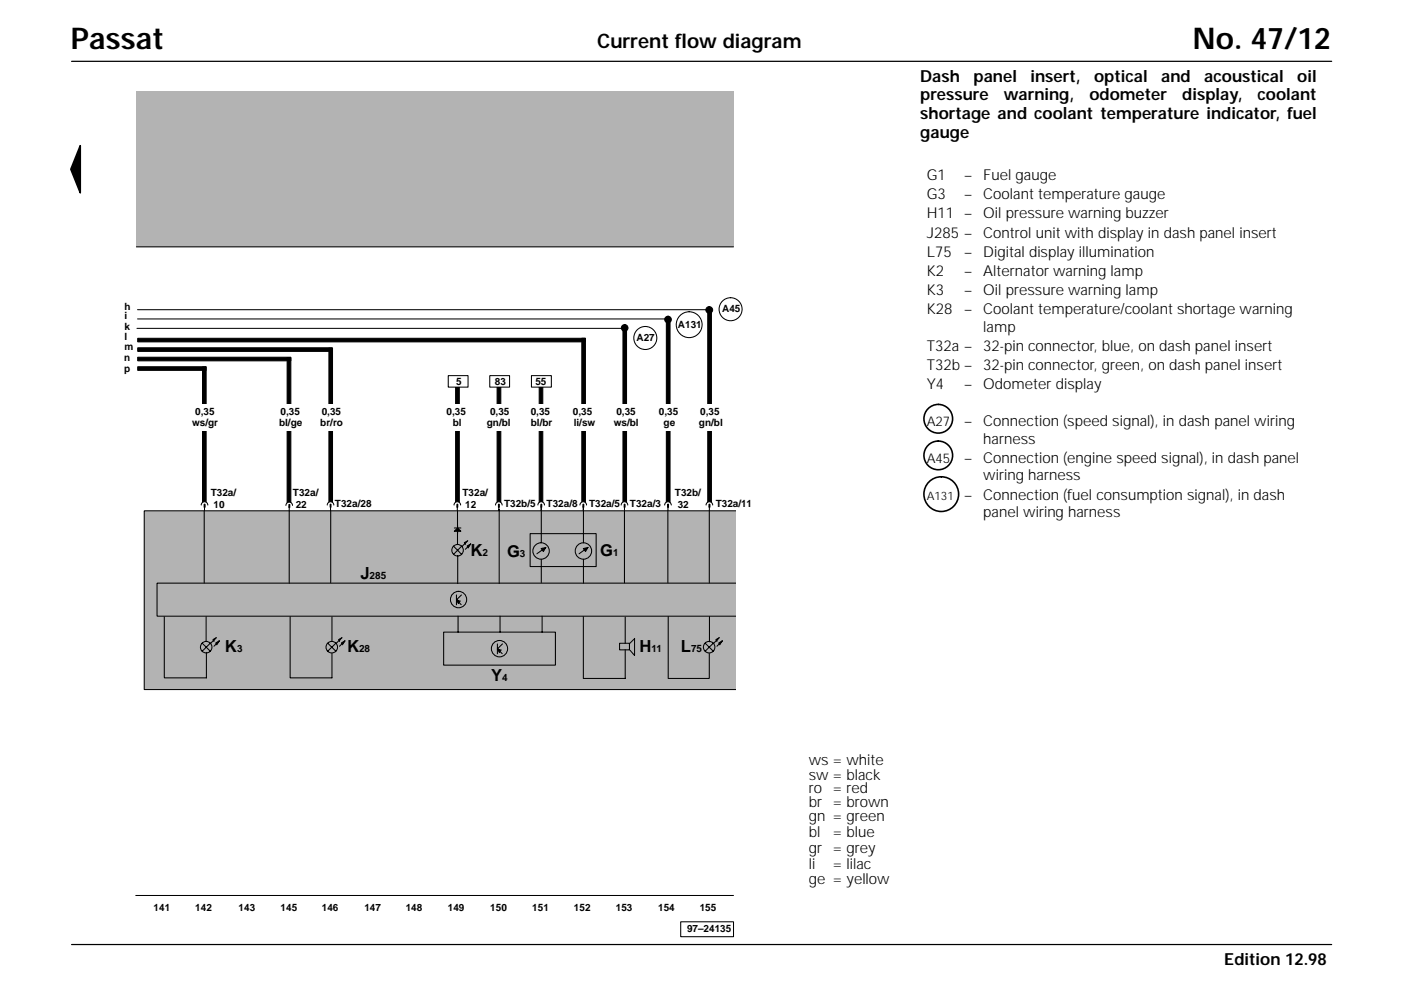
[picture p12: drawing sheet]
<svg xmlns="http://www.w3.org/2000/svg" width="297mm" height="210mm" viewBox="0 0 297 210" stroke-linecap="round" stroke-linejoin="round" font-family="sans-serif">
<path d="M28.9 19.4h126.6v32.9h-126.6z" fill-rule="evenodd" fill="#b3b3b3"/>
<path d="M28.9 52.3h126.6M28.8 189.9h126.7M144.3 195.4h11.2v3.2h-11.2z" fill="none" stroke="#000" stroke-width=".22"/>
<path d="M30.6 108.3h126.6v37.9h-126.6z" fill-rule="evenodd" fill="#b3b3b3"/>
<path d="M30.6 108.3h126.6v37.9h-126.6zM33.3 123.6h123.6v7h-123.6z" fill="none" stroke="#000" stroke-width=".22"/>
<path d="M156.2 107.4h1.9v40.8h-1.9z" fill-rule="evenodd" fill="#fff"/>
<g fill="#000" stroke="#000" stroke-width=".22">
<path d="M114.7 116.3l1-.2-.5 .8zM123.7 116.3l.9-.2-.5 .8zM96.8 127.2l.8 .2-.4 .6z"/>
<path d="M29.2 73.7h41.2v.8h-41.2z" fill-rule="evenodd"/>
<path d="M42.9 77.8h.8v28.9h-.8z" fill-rule="evenodd"/>
<path d="M60.9 75.8h.8v30.9h-.8z" fill-rule="evenodd"/>
<path d="M69.7 73.8h.8v32.8h-.8z" fill-rule="evenodd"/>
<path d="M96.6 80.2h.8v26.3h-.8z" fill-rule="evenodd"/>
<path d="M114.3 80.6h.8v26.1h-.8z" fill-rule="evenodd"/>
<path d="M123.4 71.7h.7v35h-.7z" fill-rule="evenodd"/>
<path d="M132.1 69.6h.7v37.1h-.7z" fill-rule="evenodd"/>
</g>
<g fill="none" stroke="#000" stroke-width=".22">
<path d="M43.3 108.3v15.3M114.8 107.6v7.4M114.8 118.6v4.9M115.2 116.9l.5-.8-1.9 1.3M123.7 107.4v7.6M123.7 118.6v5M124.2 116.9l.5-.8-1.9 1.3M132.4 108.3v15.3M96.8 126.1v2.1M96.8 127.2l1 1M96.8 127.2l.6 .2M97.8 126.1l-1 1.1"/>
<circle cx="114.7" cy="116.8" r="1.74"/>
<circle cx="123.7" cy="116.8" r="1.74"/>
<circle cx="97.2" cy="127.1" r="1.73"/>
</g>
<path d="M42.9 106.6a.7 .7 0 0 1 .7-.2 .7 .7 0 0 1 .5 .7h-1.4z" fill-rule="evenodd" fill="#fff"/>
<path d="M42.7 107.1a.7 .7 0 0 1 .7-.7 .7 .7 0 0 1 .7 .7M43.4 107.2v1.1" fill="none" stroke="#000" stroke-width=".22"/>
<path d="M43.3 106.9h.2v.7h-.2z" fill-rule="evenodd" fill="#000" stroke="#000" stroke-width=".22"/>
<path d="M131.9 106.6a.7 .7 0 0 1 .8-.2 .7 .7 0 0 1 .4 .7h-1.4z" fill-rule="evenodd" fill="#fff"/>
<path d="M131.7 107.1a.7 .7 0 0 1 .7-.7 .7 .7 0 0 1 .7 .7M132.4 107.2v1.1" fill="none" stroke="#000" stroke-width=".22"/>
<path d="M132.3 106.9h.2v.7h-.2z" fill-rule="evenodd" fill="#000" stroke="#000" stroke-width=".22"/>
<path d="M114.2 106.6a.7 .7 0 0 1 .8-.2 .7 .7 0 0 1 .4 .7h-1.4z" fill-rule="evenodd" fill="#fff"/>
<path d="M114 107.1a.7 .7 0 0 1 .7-.7 .7 .7 0 0 1 .7 .7M114.7 107.2v1.1" fill="none" stroke="#000" stroke-width=".22"/>
<path d="M114.7 106.9h.2v.7h-.2z" fill-rule="evenodd" fill="#000" stroke="#000" stroke-width=".22"/>
<path d="M123.2 106.6a.7 .7 0 0 1 .7-.2 .7 .7 0 0 1 .5 .7h-1.4z" fill-rule="evenodd" fill="#fff"/>
<path d="M112.4 113.1h14v7h-14zM123 107.1a.7 .7 0 0 1 .7-.7 .7 .7 0 0 1 .7 .7M123.7 107.2v1.1" fill="none" stroke="#000" stroke-width=".22"/>
<path d="M123.6 106.9h.2v.7h-.2z" fill-rule="evenodd" fill="#000" stroke="#000" stroke-width=".22"/>
<path d="M96.5 106.6a.7 .7 0 0 1 .7-.2 .7 .7 0 0 1 .5 .7h-1.4z" fill-rule="evenodd" fill="#fff"/>
<path d="M70.1 108.3v15.3M96.3 107.1a.7 .7 0 0 1 .7-.7 .7 .7 0 0 1 .7 .7M97 107.2v1.1" fill="none" stroke="#000" stroke-width=".22"/>
<path d="M96.9 106.9h.2v.7h-.2z" fill-rule="evenodd" fill="#000" stroke="#000" stroke-width=".22"/>
<path d="M69.6 106.6a.7 .7 0 0 1 .7-.2 .7 .7 0 0 1 .5 .7h-1.4z" fill-rule="evenodd" fill="#fff"/>
<path d="M61.3 108.3v15.3M69.4 107.1a.7 .7 0 0 1 .7-.7 .7 .7 0 0 1 .7 .7M70.1 107.2v1.1" fill="none" stroke="#000" stroke-width=".22"/>
<path d="M70 106.9h.2v.7h-.2z" fill-rule="evenodd" fill="#000" stroke="#000" stroke-width=".22"/>
<path d="M60.8 106.7a.7 .7 0 0 1 .8-.2 .7 .7 0 0 1 .4 .7h-1.4z" fill-rule="evenodd" fill="#fff"/>
<g fill="none" stroke="#000" stroke-width=".22">
<path d="M60.6 107.2a.7 .7 0 0 1 .7-.7 .7 .7 0 0 1 .7 .7M61.3 107.3v1M141.6 108.3v15.3M94.1 134h23.7v7h-23.7zM97.1 130.6v3.4M105.5 136.5v2.1M105.5 137.6l1 1M105.5 137.6l.6 .2M106 130.6v3.4M106.5 136.5l-1 1.1M114.9 130.6v3.4M131.4 136.4h2.1v1.4h-2.1z"/>
<path d="M132.6 130.8v5.6M132.6 137.8v6M133.6 137.9l.9 1.1M134.4 135.5l-.8 .9M134.5 135.3v3.5M141.7 130.7v13.1M123.7 143.8h8.9"/>
<circle cx="105.9" cy="137.5" r="1.73"/>
</g>
<g fill="#000" stroke="#000" stroke-width=".22">
<path d="M105.5 137.6l.8 .2-.4 .5z"/>
<path d="M61.3 107h.1v.6h-.1z" fill-rule="evenodd"/>
<path d="M141.3 67.6h.8v39.1h-.8z" fill-rule="evenodd"/>
</g>
<path d="M141.1 106.6a.7 .7 0 0 1 .8-.2 .7 .7 0 0 1 .4 .7h-1.4z" fill-rule="evenodd" fill="#fff"/>
<path d="M140.9 107.1a.7 .7 0 0 1 .7-.7 .7 .7 0 0 1 .7 .7M141.6 107.2v1.1" fill="none" stroke="#000" stroke-width=".22"/>
<g fill="#000" stroke="#000" stroke-width=".22">
<path d="M29.2 75.7h32.5v.8h-32.5z" fill-rule="evenodd"/>
<path d="M29.2 77.8h14.5v.7h-14.5z" fill-rule="evenodd"/>
<path d="M141.5 106.9h.2v.7h-.2z" fill-rule="evenodd"/>
</g>
<g fill="#fff">
<path d="M65.5 85.8h8.4v5.6h-8.4z" fill-rule="evenodd"/>
<path d="M38.8 85.8h8.5v5.6h-8.5z" fill-rule="evenodd"/>
<path d="M56.9 85.8h8.4v5.6h-8.4z" fill-rule="evenodd"/>
</g>
<g fill="none" stroke="#000" stroke-width=".22">
<path d="M96.2 115.8l1.7 1.7M96.3 111.9h1.4M97 108.4v7M97 117.8v5.9M97.9 115.8l-1.7 1.7M99.2 114.7l-1.2 1.1M99.3 116.1l.5-.8-1.1 1.2M34.8 130.8v12.9h9v-5.4M42.9 136.4l1.7 1.7M43.7 130.8v5.2M44.6 136.4l-1.7 1.7M45.9 135.2l-1.2 1.1"/>
<path d="M46 136.6l.5-.7-1.1 1.1M61.5 130.8v12.9h8.9v-5.2M69.5 136.4l1.7 1.7M70.4 130.8v5.2M71.2 136.4l-1.7 1.7M72.5 135.2l-1.2 1.1M73.1 135.9l-1.1 1.1M73.1 135.9l-.5 .7"/>
<circle cx="97" cy="116.7" r="1.22"/>
<circle cx="43.7" cy="137.2" r="1.22"/>
<circle cx="70.3" cy="137.2" r="1.22"/>
</g>
<path d="M97 111.9l.7 .7h-1.4zM98.4 115.1l.8-.4-.6 .8zM99 115.8l.8-.4-.5 .8zM45.1 135.6l.8-.4-.5 .8zM45.7 136.3l.8-.4-.5 .8zM71.8 135.6l.7-.4-.5 .8zM72.4 136.3l.7-.4-.5 .8z" fill="#000" stroke="#000" stroke-width=".22"/>
<path d="M112.7 79.6h4.2v2.5h-4.2z" fill-rule="evenodd" fill="#fff"/>
<g fill="none" stroke="#000" stroke-width=".22">
<path d="M29 69.6h103.1M29.2 67.6h112.1M112.7 79.6h4.2v2.5h-4.2z"/>
<circle cx="136.8" cy="71.7" r="2.44"/>
<circle cx="146.1" cy="68.8" r="2.74"/>
</g>
<g fill="#000" stroke="#000" stroke-width=".22">
<circle cx="132.4" cy="69.5" r=".7"/>
<circle cx="141.6" cy="67.7" r=".7"/>
</g>
<g fill="#fff">
<path d="M137.1 85.8h8.4v5.6h-8.4z" fill-rule="evenodd"/>
<path d="M92.1 85.8h8.4v5.6h-8.4z" fill-rule="evenodd"/>
<path d="M95 79.6h4.2v2.5h-4.2z" fill-rule="evenodd"/>
</g>
<path d="M95 79.6h4.2v2.5h-4.2z" fill="none" stroke="#000" stroke-width=".22"/>
<g fill="#fff">
<path d="M110 85.8h8.4v5.6h-8.4z" fill-rule="evenodd"/>
<path d="M118.9 85.8h8.4v5.6h-8.4z" fill-rule="evenodd"/>
</g>
<g fill="#000" stroke="#000" stroke-width=".22">
<path d="M29.2 71.7h94.9v.8h-94.9z" fill-rule="evenodd"/>
<path d="M150.1 66h.7v40.6h-.7z" fill-rule="evenodd"/>
</g>
<path d="M29.2 65.7h121.2M150.4 108.3v15.3" fill="none" stroke="#000" stroke-width=".22"/>
<path d="M149.9 106.6a.7 .7 0 0 1 .8-.2 .7 .7 0 0 1 .4 .7h-1.4z" fill-rule="evenodd" fill="#fff"/>
<g fill="none" stroke="#000" stroke-width=".22">
<path d="M149.7 107.1a.7 .7 0 0 1 .7-.7 .7 .7 0 0 1 .7 .7M150.4 107.2v1.1"/>
<circle cx="154.9" cy="65.6" r="2.44"/>
</g>
<g fill="#000" stroke="#000" stroke-width=".22">
<path d="M150.3 106.9h.2v.7h-.2z" fill-rule="evenodd"/>
<circle cx="150.4" cy="65.7" r=".71"/>
</g>
<path d="M145.9 85.8h8.4v5.6h-8.4z" fill-rule="evenodd" fill="#fff"/>
<path d="M105.4 80.2h.8v26.3h-.8z" fill-rule="evenodd" fill="#000" stroke="#000" stroke-width=".22"/>
<path d="M105.3 106.6a.7 .7 0 0 1 .7-.2 .7 .7 0 0 1 .5 .7h-1.4z" fill-rule="evenodd" fill="#fff"/>
<path d="M105.1 107.1a.7 .7 0 0 1 .7-.7 .7 .7 0 0 1 .7 .7M105.8 107.2v1.1M105.8 108v15.7" fill="none" stroke="#000" stroke-width=".22"/>
<path d="M105.7 106.9h.2v.7h-.2z" fill-rule="evenodd" fill="#000" stroke="#000" stroke-width=".22"/>
<g fill="#fff">
<path d="M100.9 85.8h8.4v5.6h-8.4z" fill-rule="evenodd"/>
<path d="M103.8 79.6h4.2v2.5h-4.2z" fill-rule="evenodd"/>
</g>
<path d="M103.8 79.6h4.2v2.5h-4.2z" fill="none" stroke="#000" stroke-width=".22"/>
<path d="M128.1 85.8h8.4v5.6h-8.4z" fill-rule="evenodd" fill="#fff"/>
<g fill="none" stroke="#000" stroke-width=".22">
<path d="M123.7 130.7v13.1M149.5 136.4l1.7 1.7M150.4 138.5v5.3h-8.7M150.4 130.7v5.4M151.2 136.4l-1.7 1.7M152.5 135.2l-1.1 1.1M152.6 136.6l.5-.7-1.1 1.1"/>
<circle cx="150.4" cy="137.2" r="1.22"/>
</g>
<path d="M151.8 135.6l.7-.4-.5 .8zM152.4 136.3l.7-.4-.5 .8z" fill="#000" stroke="#000" stroke-width=".22"/>
<path d="M17 30.9v10l-2-5z" fill="#000" stroke="#000" stroke-width=".34"/>
<path d="M15.2 13h267.1M15.2 200.3h267.1" fill="none" stroke="#000" stroke-width=".26"/>
<g fill="none" stroke="#000" stroke-width=".34">
<circle cx="198.9" cy="96.6" r="3"/>
<circle cx="198.9" cy="88.8" r="3"/>
<circle cx="199.6" cy="104.8" r="3.7"/>
</g>
<g font-size="6.3">
<text x="15" y="10.4">Passat</text>
<text x="252.8" y="10.4">No. 47/12</text>
</g>
<text font-size="4.2" x="126.6" y="10.3">Current flow diagram</text>
<g font-size="3.5">
<text x="195.1" y="17.4">Dash</text>
<text x="206.4" y="17.4">panel</text>
<text x="218.5" y="17.4">insert,</text>
<text x="232" y="17.4">optical</text>
<text x="246.2" y="17.4">and</text>
<text x="255.3" y="17.4">acoustical</text>
<text x="275.1" y="17.4">oil</text>
<text x="195.1" y="21.3">pressure</text>
<text x="212.8" y="21.3">warning,</text>
<text x="231" y="21.3">odometer</text>
<text x="250.7" y="21.3">display,</text>
<text x="266.6" y="21.3">coolant</text>
<text x="195.1" y="25.2">shortage and coolant temperature indicator, fuel</text>
<text x="195.1" y="29.2">gauge</text>
<text x="99.8" y="117.8">K</text>
<text x="107.5" y="118.1">G</text>
<text x="127.3" y="117.9">G</text>
<text x="76.4" y="122.8">J</text>
<text x="47.7" y="138.2">K</text>
<text x="73.6" y="138.2">K</text>
<text x="135.6" y="138.3">H</text>
<text x="144.4" y="138.3">L</text>
<text x="104.1" y="144.4">Y</text>
<text x="259.6" y="204.6">Edition 12.98</text>
</g>
<g font-size="3.2">
<text x="196.5" y="38.2">G1</text>
<text x="204.5" y="38.2">–</text>
<text x="208.5" y="38.2">Fuel gauge</text>
<text x="196.5" y="42.3">G3</text>
<text x="196.5" y="46.3">H11 –</text>
<text x="204.5" y="42.3">–</text>
<text x="208.5" y="42.3">Coolant temperature gauge</text>
<text x="208.5" y="46.3">Oil pressure warning buzzer</text>
<text x="196.5" y="50.4">J285 –</text>
<text x="208.5" y="50.4">Control unit with display in dash panel insert</text>
<text x="196.5" y="54.5">L75</text>
<text x="196.5" y="58.5">K2</text>
<text x="204.5" y="54.5">–</text>
<text x="204.5" y="58.5">–</text>
<text x="208.5" y="54.5">Digital display illumination</text>
<text x="208.5" y="58.5">Alternator warning lamp</text>
<text x="196.5" y="62.6">K3</text>
<text x="204.5" y="62.6">–</text>
<text x="208.5" y="62.6">Oil pressure warning lamp</text>
<text x="196.5" y="66.7">K28</text>
<text x="204.5" y="66.7">–</text>
<text x="208.5" y="66.7">Coolant temperature/coolant shortage warning</text>
<text x="208.5" y="70.3">lamp</text>
<text x="196.5" y="74.4">T32a –</text>
<text x="208.5" y="74.4">32-pin connector, blue, on dash panel insert</text>
<text x="196.5" y="78.5">T32b –</text>
<text x="196.5" y="82.6">Y4</text>
<text x="204.5" y="82.6">–</text>
<text x="208.5" y="78.5">32-pin connector, green, on dash panel insert</text>
<text x="208.5" y="82.6">Odometer display</text>
<text x="204.5" y="90.4">–</text>
<text x="208.5" y="90.4">Connection (speed signal), in dash panel wiring</text>
<text x="208.5" y="94.1">harness</text>
<text x="204.5" y="98.2">–</text>
<text x="208.5" y="98.2">Connection (engine speed signal), in dash panel</text>
<text x="208.5" y="101.8">wiring harness</text>
<text x="204.5" y="106">–</text>
<text x="208.5" y="106">Connection (fuel consumption signal), in dash</text>
<text x="208.5" y="109.6">panel wiring harness</text>
<text x="171.5" y="162.3">ws = white</text>
<text x="171.5" y="165.4">sw = black</text>
<text x="171.5" y="168.1">ro = red</text>
<text x="171.5" y="171.1">br = brown</text>
<text x="171.5" y="174.2">gn = green</text>
<text x="171.5" y="177.6">bl</text>
<text x="176.5" y="177.6">= blue</text>
<text x="171.5" y="180.9">gr = grey</text>
<text x="171.5" y="184.3">li</text>
<text x="176.5" y="184.3">= lilac</text>
<text x="171.5" y="187.4">ge = yellow</text>
</g>
<g font-size="2.8">
<text x="196.5" y="90.4">A27</text>
<text x="196.5" y="98.2">A45</text>
</g>
<text font-size="2.5" x="196.5" y="106">A131</text>
<g font-size="2.1">
<text x="26.4" y="65.6">h</text>
<text x="26.4" y="67.6">i</text>
<text x="26.4" y="69.9">k</text>
<text x="143.7" y="69.6">A131</text>
<text x="153.1" y="66.2">A45</text>
<text x="26.3" y="76.5">n</text>
<text x="26.4" y="72.2">l</text>
<text x="26.4" y="74.2">m</text>
<text x="135" y="72.3">A27</text>
<text x="26.3" y="78.8">p</text>
<text x="96.7" y="81.6">5</text>
<text x="104.9" y="81.6">83</text>
<text x="113.5" y="81.6">55</text>
<text x="41.4" y="87.9">0,35</text>
<text x="59.5" y="87.9">0,35</text>
<text x="68.2" y="87.9">0,35</text>
<text x="94.7" y="87.9">0,35</text>
<text x="103.9" y="87.9">0,35</text>
<text x="112.5" y="87.9">0,35</text>
<text x="121.5" y="87.9">0,35</text>
<text x="130.7" y="87.9">0,35</text>
<text x="139.7" y="87.9">0,35</text>
<text x="148.5" y="87.9">0,35</text>
<text x="40.7" y="90.3">ws/gr</text>
<text x="59.2" y="90.3">bl/ge</text>
<text x="67.9" y="90.3">br/ro</text>
<text x="96" y="90.3">bl</text>
<text x="103.2" y="90.3">gn/bl</text>
<text x="112.5" y="90.3">bl/br</text>
<text x="121.6" y="90.3">li/sw</text>
<text x="130.1" y="90.3">ws/bl</text>
<text x="140.7" y="90.3">ge</text>
<text x="148.2" y="90.3">gn/bl</text>
<text x="44.7" y="105.2">T32a/</text>
<text x="45.3" y="107.6">10</text>
<text x="62.1" y="105.2">T32a/</text>
<text x="62.7" y="107.6">22</text>
<text x="71" y="107.6">T32a/28</text>
<text x="98.1" y="105.2">T32a/</text>
<text x="98.6" y="107.6">12</text>
<text x="106.9" y="107.6">T32b/5</text>
<text x="115.9" y="107.6">T32a/8</text>
<text x="124.9" y="107.6">T32a/5</text>
<text x="133.6" y="107.6">T32a/3</text>
<text x="143.1" y="105.2">T32b/</text>
<text x="143.7" y="107.6">32</text>
<text x="151.8" y="107.6">T32a/11</text>
<text x="102.3" y="117.8">2</text>
<text x="110.2" y="118.1">3</text>
<text x="130" y="117.9">1</text>
<text x="78.4" y="122.8">285</text>
<text x="50.3" y="138.2">3</text>
<text x="76.1" y="138.2">28</text>
<text x="138.1" y="138.3">11</text>
<text x="146.5" y="138.3">75</text>
<text x="106.5" y="144.4">4</text>
<text x="32.6" y="193.2">141</text>
<text x="41.4" y="193.2">142</text>
<text x="50.6" y="193.2">143</text>
<text x="59.5" y="193.2">145</text>
<text x="68.2" y="193.2">146</text>
<text x="77.3" y="193.2">147</text>
<text x="86" y="193.2">148</text>
<text x="95" y="193.2">149</text>
<text x="104" y="193.2">150</text>
<text x="112.9" y="193.2">151</text>
<text x="121.7" y="193.2">152</text>
<text x="130.6" y="193.2">153</text>
<text x="139.5" y="193.2">154</text>
<text x="145.7" y="197.7">97–24135</text>
<text x="148.4" y="193.2">155</text>
</g>
</svg>
